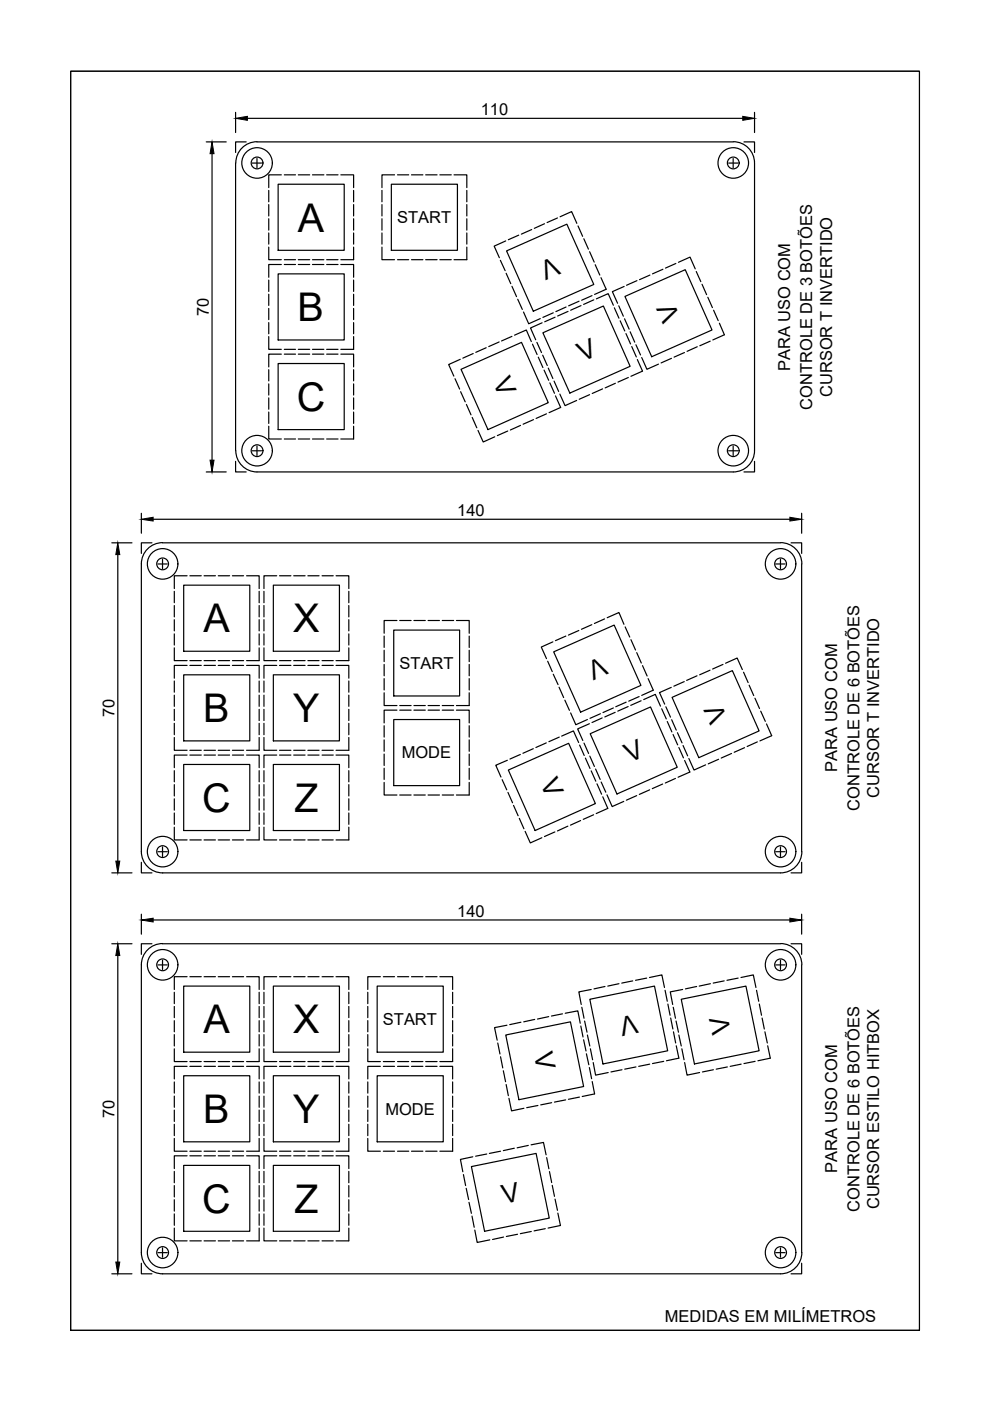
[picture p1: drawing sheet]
<svg xmlns="http://www.w3.org/2000/svg" width="210mm" height="297mm" viewBox="0 0 210 297" stroke-linecap="round" stroke-linejoin="round" font-family="sans-serif">
<!-- layer: corte -->
<g fill="none" stroke="#000" stroke-width=".25">
<path d="M50 34.6v61M54.5 30.1h100.9M54.5 30a4.5 4.5 0 0 0-4.5 4.6M59 39.1h14v14h-14zM83 39.1h14v14h-14zM155.5 30a4.5 4.5 0 0 1 4.5 4.6v61a4.5 4.5 0 0 1-4.5 4.5h-101a4.5 4.5 0 0 1-4.5-4.5M59 58.1h14v14h-14zM107.4 53.2l12.8-5.7 5.7 12.8-12.8 5.7zM59 77.1h14v14h-14zM97.7 78.3l12.9-5.7 5.6 12.8-12.7 5.7zM115.1 70.6l12.8-5.7 5.7 12.8-12.8 5.6zM132.5 62.9l12.8-5.7 5.7 12.8-12.8 5.6z"/>
<path d="M34.5 115.1h131M34.5 115a4.5 4.5 0 0 0-4.5 4.6v61M165.5 115a4.5 4.5 0 0 1 4.5 4.6v61M38.9 124.1h14.1v14h-14.1zM58 124.1h14v14h-14zM83.5 133.6h14v14h-14zM117.4 138.2l12.8-5.7 5.7 12.8-12.8 5.7zM38.9 143.1h14.1v14h-14.1zM58 143.1h14v14h-14zM83.5 152.6h14v14h-14zM125.1 155.6l12.8-5.7 5.7 12.8-12.8 5.6zM142.5 147.9l12.8-5.7 5.7 12.8-12.8 5.6z"/>
<path d="M38.9 162.1h14.1v14h-14.1zM58 162.1h14v14h-14zM107.8 163.3l12.8-5.7 5.6 12.8-12.7 5.7zM30 180.6a4.5 4.5 0 0 0 4.5 4.5M170 180.6a4.5 4.5 0 0 1-4.5 4.5h-131M30 204.6v61a4.5 4.5 0 0 0 4.5 4.5M34.5 200.1h131M34.5 200.1a4.5 4.5 0 0 0-4.5 4.5M38.9 209.1h14.1v14h-14.1zM58 209.1h14v14h-14zM80 209.1h14v14h-14zM107.2 219.4l13.7-2.8 2.8 13.8-13.7 2.8z"/>
<path d="M125.1 211.9l13.7-2.8 2.8 13.7-13.8 2.8zM144.4 211.9l13.8-2.8 2.8 13.7-13.8 2.8zM165.5 200.1a4.5 4.5 0 0 1 4.5 4.5M170 204.6v61a4.5 4.5 0 0 1-4.5 4.5h-131M38.9 228.1h14.1v14h-14.1zM58 228.1h14v14h-14zM80 228.1h14v14h-14zM38.9 247.1h14.1v14h-14.1zM58 247.1h14v14h-14zM99.9 247.3l13.8-2.8 2.8 13.8-13.8 2.8z"/>
<circle cx="54.5" cy="34.6" r="3.2"/>
<circle cx="54.5" cy="34.6" r="1.25"/>
<circle cx="155.5" cy="34.6" r="3.2"/>
<circle cx="155.5" cy="34.6" r="1.25"/>
<circle cx="54.5" cy="95.6" r="3.2"/>
<circle cx="54.5" cy="95.6" r="1.25"/>
<circle cx="155.5" cy="95.6" r="3.2"/>
<circle cx="155.5" cy="95.6" r="1.25"/>
<circle cx="34.5" cy="119.6" r="3.2"/>
<circle cx="34.5" cy="119.6" r="1.25"/>
<circle cx="165.5" cy="119.6" r="3.2"/>
<circle cx="165.5" cy="119.6" r="1.25"/>
<circle cx="34.5" cy="180.6" r="3.2"/>
<circle cx="34.5" cy="180.6" r="1.25"/>
<circle cx="165.5" cy="180.6" r="3.2"/>
<circle cx="165.5" cy="180.6" r="1.25"/>
<circle cx="34.5" cy="204.6" r="3.2"/>
<circle cx="34.5" cy="204.6" r="1.25"/>
<circle cx="165.5" cy="204.6" r="3.2"/>
<circle cx="165.5" cy="204.6" r="1.25"/>
<circle cx="34.5" cy="265.6" r="3.2"/>
<circle cx="34.5" cy="265.6" r="1.25"/>
<circle cx="165.5" cy="265.6" r="3.2"/>
<circle cx="165.5" cy="265.6" r="1.25"/>
</g>
<!-- layer: keycaps -->
<g fill="none" stroke="#000" stroke-width=".25">
<path d="M52.2 30.1h-2.2v2.2M53.5 34.6h2M54.5 33.6v2M59.6 37.1h-2.6v2.7M60.3 37.1h2.4M63.2 37.1h2.5M66.3 37.1h2.4M69.3 37.1h2.4M72.3 37.1h2.7v2.7M83.7 37.1h-2.7v2.7M84.3 37.1h2.4M87.2 37.1h2.5"/>
<path d="M90.3 37.1h2.4M93.3 37.1h2.4M96.3 37.1h2.7v2.7M154.5 34.6h2M155.4 33.6v2M157.7 30.1h2.3v2.2M57 52.4v2.7h2.6M57 40.4v2.4M57 43.4v2.4M57 46.4v2.4M57 49.4v2.4M57 59.4v2.4"/>
<path d="M59.6 56.1h-2.6v2.7M60.3 56.1h2.4M60.3 55.1h2.4M63.2 56.1h2.5M63.2 55.1h2.5M66.3 56.1h2.4M66.3 55.1h2.4M69.3 56.1h2.4M69.3 55.1h2.4M72.3 56.1h2.7v2.7M75 40.4v2.4M75 43.4v2.4"/>
<path d="M75 46.4v2.4M75 49.4v2.4M75 52.4v2.7h-2.7M75 59.4v2.4M81 52.4v2.7h2.7M81 40.4v2.4M81 43.4v2.4M81 46.4v2.4M81 49.4v2.4M84.3 55.1h2.4M87.2 55.1h2.5M90.3 55.1h2.4"/>
<path d="M93.3 55.1h2.4M99 52.4v2.7h-2.7M99 40.4v2.4M99 43.4v2.4M99 46.4v2.4M99 49.4v2.4M106.1 55.2l1 2.2M107.2 51.1l-2.4 1.1 1.1 2.4M107.3 57.9l1 2.2M110 49.9l-2.2 .9M112.7 48.7l-2.2 .9M115.4 47.4l-2.1 1"/>
<path d="M118.2 46.2l-2.2 1M118.7 46l2.5-1.1 1.1 2.5M122.6 47.9l.9 2.2M123.8 50.6l1 2.2M125 53.4l1 2.2M126.2 56.1l1 2.2M127.4 58.9l1.1 2.4-2.4 1.1M135 59.5l-2.2 1M137.8 58.3l-2.2 1M140.5 57.1l-2.2 1M143.3 55.9l-2.2 .9M143.8 55.6l2.5-1.1 1.1 2.5"/>
<path d="M147.6 57.6l1 2.1M57 71.4v2.7h2.6M57 62.4v2.4M57 65.4v2.4M57 68.4v2.4M57 78.4v2.4M59.6 75.1h-2.6v2.7M60.3 74.1h2.4M60.3 75.1h2.4M63.2 74.1h2.5M63.2 75.1h2.5M66.3 74.1h2.4"/>
<path d="M66.3 75.1h2.4M69.3 74.1h2.4M69.3 75.1h2.4M72.3 75.1h2.7v2.7M75 71.4v2.7h-2.7M75 62.4v2.4M75 65.4v2.4M75 68.4v2.4M75 78.4v2.4M97.6 76.2l-2.5 1.1 1.1 2.4M100.3 75l-2.2 .9M103.1 73.7l-2.2 1"/>
<path d="M105.8 72.5l-2.2 1M108.5 60.7l1 2.2M108.5 71.3l-2.2 1M109.1 71.1l2.5-1.1 1 2.4M109.8 63.4l.9 2.2M111 66.2l1.1 2.5 2.5-1.2M112.9 73l1 2.2M113.8 72.6l1 2.1M114.1 75.7l1 2.2M114.9 68.4l-2.4 1.1 1.1 2.5M115.1 75.3l.9 2.2M115.4 78.5l.9 2.1"/>
<path d="M116.2 78l1 2.2M117.3 66.3l-2.2 1M117.7 67.3l-2.2 .9M120 65.1l-2.1 1M120.4 66l-2.2 1M122.8 63.9l-2.2 .9M123.2 64.8l-2.2 1M125.5 62.7l-2.2 1M125.9 63.6l-2.2 .9M126.4 63.4l2.5-1.1 1.1 2.4M130.3 65.3l.9 2.2M131.2 64.8l1 2.2"/>
<path d="M131.5 68l1 2.2M132.3 60.7l-2.5 1.1 1.1 2.5M132.4 67.6l1 2.2M132.7 70.7l1 2.2M133.6 70.3l1 2.2M133.9 73.5l1 2.2M134.8 73.1l1 2.2M135.1 76.2l1.1 2.5-2.4 1.1M136.1 75.8l1.1 2.5 2.4-1.1M142.4 76l-2.2 .9M145.1 74.7l-2.2 1M147.8 73.5l-2.1 1"/>
<path d="M148.8 60.3l1 2.2M150.1 63l.9 2.2M150.6 72.3l-2.2 1M151.3 65.8l1 2.2M152.5 68.5l1.1 2.5-2.5 1.1M50 97.8v2.3h2.2M53.5 95.6h2M54.5 94.6v2M57 90.4v2.7h2.6M57 81.4v2.4M57 84.4v2.4M57 87.4v2.4"/>
<path d="M60.3 93.1h2.4M63.2 93.1h2.5M66.3 93.1h2.4M69.3 93.1h2.4M75 81.4v2.4M75 84.4v2.4M75 87.4v2.4M75 90.4v2.7h-2.7M96.5 80.3l1 2.2M97.7 83l.9 2.2M98.9 85.8l1 2.2M100.1 88.5l1 2.2"/>
<path d="M101.3 91.3l1.1 2.4 2.5-1.1M107.7 91.4l-2.2 1M110.4 90.2l-2.2 1M113.1 89l-2.2 .9M115.9 87.7l-2.2 1M116.6 81.2l1 2.2M117.5 80.8l.9 2.2M117.8 83.9l1.1 2.5-2.5 1.1M118.7 83.6l1.1 2.4 2.5-1.1M125 83.7l-2.2 1M127.8 82.5l-2.2 .9M130.5 81.3l-2.2 .9"/>
<path d="M133.2 80l-2.2 1M154.5 95.6h2M155.4 94.6v2M160 97.8v2.3h-2.3M32.2 115.1h-2.2v2.2M33.5 119.6h2M34.5 118.6v2M164.5 119.6h2M165.5 118.6v2M167.7 115.1h2.3v2.2M37 137.4v2.7h2.7M37 125.4v2.4"/>
<path d="M37 128.4v2.4M37 131.4v2.4M37 134.4v2.4M39.7 122.1h-2.7v2.7M40.3 122.1h2.4M43.3 122.1h2.4M46.3 122.1h2.4M49.3 122.1h2.3M52.3 122.1h2.6v2.7M54.9 125.4v2.4M54.9 128.4v2.4M54.9 131.4v2.4"/>
<path d="M54.9 134.4v2.4M54.9 137.4v2.7h-2.6M56 137.4v2.7h2.7M56 125.4v2.4M56 128.4v2.4M56 131.4v2.4M56 134.4v2.4M58.7 122.1h-2.7v2.7M59.3 122.1h2.4M62.3 122.1h2.4M65.3 122.1h2.3M68.3 122.1h2.4"/>
<path d="M71.2 122.1h2.8v2.7M74 137.4v2.7h-2.8M74 125.4v2.4M74 128.4v2.4M74 131.4v2.4M74 134.4v2.4M81.4 134.9v2.4M81.4 137.9v2.4M84.2 131.6h-2.8v2.7M84.8 131.6h2.4M87.8 131.6h2.4M90.8 131.6h2.4"/>
<path d="M93.8 131.6h2.4M96.8 131.6h2.7v2.7M99.5 134.9v2.4M99.5 137.9v2.4M117.2 136.1l-2.4 1.1 1.1 2.4M120 134.9l-2.2 .9M122.7 133.7l-2.2 .9M125.5 132.4l-2.2 1M128.2 131.2l-2.2 1M128.7 131l2.5-1.1 1.1 2.5M132.5 132.9l1 2.2M133.8 135.6l.9 2.2"/>
<path d="M135 138.4l1 2.2M37 156.4v2.7h2.7M37 144.4v2.4M37 147.4v2.4M37 150.4v2.4M37 153.4v2.4M39.7 141.1h-2.7v2.7M40.3 159.1h2.4M40.3 141.1h2.4M40.3 140.1h2.4M43.3 159.1h2.4M43.3 141.1h2.4"/>
<path d="M43.3 140.1h2.4M46.3 159.1h2.4M46.3 141.1h2.4M46.3 140.1h2.4M49.3 159.1h2.3M49.3 141.1h2.3M49.3 140.1h2.3M52.3 141.1h2.6v2.7M54.9 156.4v2.7h-2.6M54.9 144.4v2.4M54.9 147.4v2.4M54.9 150.4v2.4"/>
<path d="M54.9 153.4v2.4M56 156.4v2.7h2.7M56 144.4v2.4M56 147.4v2.4M56 150.4v2.4M56 153.4v2.4M58.7 141.1h-2.7v2.7M59.3 159.1h2.4M59.3 141.1h2.4M59.3 140.1h2.4M62.3 159.1h2.4M62.3 141.1h2.4"/>
<path d="M62.3 140.1h2.4M65.3 159.1h2.3M65.3 141.1h2.3M65.3 140.1h2.3M68.3 159.1h2.4M68.3 141.1h2.4M68.3 140.1h2.4M71.2 141.1h2.8v2.7M74 156.4v2.7h-2.8M74 144.4v2.4M74 147.4v2.4M74 150.4v2.4"/>
<path d="M74 153.4v2.4M81.4 146.9v2.7h2.8M81.4 140.9v2.4M81.4 143.9v2.4M81.4 153.9v2.4M81.4 156.9v2.4M81.4 159.9v2.4M84.2 150.6h-2.8v2.7M84.8 149.6h2.4M84.8 150.6h2.4M87.8 149.6h2.4M87.8 150.6h2.4"/>
<path d="M90.8 149.6h2.4M90.8 150.6h2.4M93.8 149.6h2.4M93.8 150.6h2.4M96.8 150.6h2.7v2.7M99.5 146.9v2.7h-2.7M99.5 140.9v2.4M99.5 143.9v2.4M99.5 153.9v2.4M99.5 156.9v2.4M99.5 159.9v2.4M110.3 160l-2.2 .9"/>
<path d="M113.1 158.7l-2.2 1M115.8 157.5l-2.2 1M116.1 140.2l1 2.2M117.3 142.9l1 2.2M118.5 145.7l1 2.2M118.6 156.3l-2.2 1M119.1 156.1l2.5-1.1 1.1 2.4M119.8 148.4l.9 2.2M121 151.2l1.1 2.5 2.4-1.1M122.9 158l1 2.2M123.8 157.6l1 2.2M125 153.4l-2.5 1.1 1.1 2.5"/>
<path d="M127.3 151.3l-2.2 1M127.7 152.2l-2.2 1M130 150.1l-2.2 1M130.4 151l-2.2 1M132.8 148.9l-2.2 .9M133.2 149.8l-2.2 1M135.5 147.7l-2.2 1M135.9 148.6l-2.2 .9M136.2 141.1l1 2.2M136.5 148.3l2.4-1.1 1.1 2.5M137.4 143.9l1.1 2.4-2.4 1.1M140.3 150.3l1 2.1"/>
<path d="M141.2 149.8l1 2.2M141.5 153l1 2.2M142.3 145.7l-2.5 1.1 1.1 2.5M142.4 152.6l1 2.2M142.7 155.7l1 2.2M143.6 155.3l1 2.2M143.9 158.5l1 2.2M144.8 158.1l1 2.2M145.1 144.5l-2.2 1M147.8 143.3l-2.2 1M150.5 142.1l-2.2 1M153.3 140.9l-2.2 .9"/>
<path d="M153.8 140.6l2.5-1.1 1.1 2.5M155.1 159.8l-2.2 .9M157.6 142.5l1 2.2M157.9 158.5l-2.2 1M158.8 145.3l1 2.2M160.1 148l.9 2.2M160.6 157.3l-2.2 1M161.3 150.8l1 2.1M162.5 153.5l1.1 2.5-2.5 1.1M34.5 179.6v2M37 175.4v2.7h2.7M37 163.4v2.4"/>
<path d="M37 166.4v2.4M37 169.4v2.4M37 172.4v2.4M39.7 160.1h-2.7v2.7M40.3 178.1h2.4M40.3 160.1h2.4M43.3 178.1h2.4M43.3 160.1h2.4M46.3 178.1h2.4M46.3 160.1h2.4M49.3 178.1h2.3M49.3 160.1h2.3"/>
<path d="M52.3 160.1h2.6v2.7M54.9 163.4v2.4M54.9 166.4v2.4M54.9 169.4v2.4M54.9 172.4v2.4M54.9 175.4v2.7h-2.6M56 175.4v2.7h2.7M56 163.4v2.4M56 166.4v2.4M56 169.4v2.4M56 172.4v2.4M58.7 160.1h-2.7v2.7"/>
<path d="M59.3 178.1h2.4M59.3 160.1h2.4M62.3 178.1h2.4M62.3 160.1h2.4M65.3 178.1h2.3M65.3 160.1h2.3M68.3 178.1h2.4M68.3 160.1h2.4M71.2 160.1h2.8v2.7M74 175.4v2.7h-2.8M74 163.4v2.4M74 166.4v2.4"/>
<path d="M74 169.4v2.4M74 172.4v2.4M81.4 165.9v2.7h2.8M81.4 162.9v2.4M84.8 168.6h2.4M87.8 168.6h2.4M90.8 168.6h2.4M93.8 168.6h2.4M99.5 162.9v2.4M99.5 165.9v2.7h-2.7M106.5 165.3l.9 2.2M107.6 161.2l-2.5 1 1.1 2.5"/>
<path d="M107.7 168l1 2.2M108.9 170.8l1 2.2M110.1 173.5l1 2.2M111.3 176.3l1.1 2.4 2.5-1.1M117.6 176.4l-2.2 1M120.4 175.2l-2.2 1M123.1 174l-2.2 .9M124.1 160.7l1 2.2M125.1 160.3l.9 2.2M125.3 163.4l1 2.2M125.9 172.7l-2.2 1M126.3 163.1l1 2.2"/>
<path d="M126.6 166.2l1 2.2M127.5 165.8l.9 2.2M127.8 168.9l1.1 2.5-2.5 1.1M128.7 168.5l1.1 2.5 2.4-1.1M135 168.7l-2.2 1M137.8 167.5l-2.2 .9M140.5 166.2l-2.2 1M143.2 165l-2.1 1M145.2 161.2l1.1 2.5-2.5 1.1M146 160.8l1.2 2.5 2.4-1.1M152.4 161l-2.2 1M165.5 179.6v2"/>
<path d="M30 182.8v2.3h2.2M33.5 180.6h2M164.5 180.6h2M170 182.8v2.3h-2.3M32.2 200.1h-2.2v2.2M33.5 204.6h2M34.5 203.6v2M37 210.4v2.4M37 213.4v2.4M37 216.4v2.4M37 219.4v2.4M39.7 207.1h-2.7v2.7"/>
<path d="M40.3 207.1h2.4M43.3 207.1h2.4M46.3 207.1h2.4M49.3 207.1h2.3M52.3 207.1h2.6v2.7M54.9 210.4v2.4M54.9 213.4v2.4M54.9 216.4v2.4M54.9 219.4v2.4M56 210.4v2.4M56 213.4v2.4M56 216.4v2.4"/>
<path d="M56 219.4v2.4M58.7 207.1h-2.7v2.7M59.3 207.1h2.4M62.3 207.1h2.4M65.3 207.1h2.3M68.3 207.1h2.4M71.2 207.1h2.8v2.7M74 210.4v2.4M74 213.4v2.4M74 216.4v2.4M74 219.4v2.4M78 210.4v2.4"/>
<path d="M78 213.4v2.4M78 216.4v2.4M78 219.4v2.4M80.6 207.1h-2.6v2.7M81.3 207.1h2.4M84.3 207.1h2.4M87.2 207.1h2.5M90.3 207.1h2.4M93.3 207.1h2.7v2.7M96 210.4v2.4M96 213.4v2.4M96 216.4v2.4"/>
<path d="M96 219.4v2.4M107.5 217.4l-2.6 .5 .5 2.6M110.4 216.7l-2.3 .5M113.4 216.1l-2.4 .5M116.3 215.5l-2.3 .6M119.3 215l-2.4 .4M119.8 214.8l2.7-.5 .5 2.6M123.1 217.5l.5 2.4M123.4 213.6l.4 2.3M124 216.5l.5 2.3M124.5 219.4l.6 2.4M125.3 209.8l-2.6 .5 .5 2.7"/>
<path d="M128.3 209.2l-2.4 .5M131.2 208.6l-2.3 .5M134.2 208l-2.4 .4M137.1 207.4l-2.4 .4M137.7 207.2l2.6-.5 .6 2.7M141 210l.5 2.3M141.6 212.9l.5 2.4M142.2 215.8l.5 2.4M142.7 213.6l.5 2.3M142.8 218.8l.5 2.3M143.3 216.5l.5 2.3M143.9 219.4l.5 2.4"/>
<path d="M144.7 209.8l-2.6 .5 .5 2.7M147.7 209.2l-2.4 .5M150.6 208.6l-2.3 .5M153.5 208l-2.3 .4M156.5 207.4l-2.4 .4M157.1 207.2l2.6-.5 .6 2.7M160.4 210l.5 2.3M161 212.9l.5 2.4M161.6 215.8l.5 2.4M162.2 218.8l.5 2.3M164.5 204.6h2M165.5 203.6v2"/>
<path d="M167.7 200.1h2.3v2.2M37 222.4v2.7h2.7M37 229.4v2.4M37 232.4v2.4M37 235.4v2.4M37 238.4v2.4M39.7 226.1h-2.7v2.7M40.3 225.1h2.4M40.3 226.1h2.4M43.3 225.1h2.4M43.3 226.1h2.4M46.3 225.1h2.4"/>
<path d="M46.3 226.1h2.4M49.3 225.1h2.3M49.3 226.1h2.3M52.3 226.1h2.6v2.7M54.9 222.4v2.7h-2.6M54.9 229.4v2.4M54.9 232.4v2.4M54.9 235.4v2.4M54.9 238.4v2.4M56 222.4v2.7h2.7M56 229.4v2.4M56 232.4v2.4"/>
<path d="M56 235.4v2.4M56 238.4v2.4M58.7 226.1h-2.7v2.7M59.3 225.1h2.4M59.3 226.1h2.4M62.3 225.1h2.4M62.3 226.1h2.4M65.3 225.1h2.3M65.3 226.1h2.3M68.3 225.1h2.4M68.3 226.1h2.4M71.2 226.1h2.8v2.7"/>
<path d="M74 222.4v2.7h-2.8M74 229.4v2.4M74 232.4v2.4M74 235.4v2.4M74 238.4v2.4M78 222.4v2.7h2.6M78 229.4v2.4M78 232.4v2.4M78 235.4v2.4M78 238.4v2.4M80.6 226.1h-2.6v2.7M81.3 225.1h2.4"/>
<path d="M81.3 226.1h2.4M84.3 225.1h2.4M84.3 226.1h2.4M87.2 225.1h2.5M87.2 226.1h2.5M90.3 225.1h2.4M90.3 226.1h2.4M93.3 226.1h2.7v2.7M96 222.4v2.7h-2.7M96 229.4v2.4M96 232.4v2.4M96 235.4v2.4"/>
<path d="M96 238.4v2.4M105.5 221.1l.5 2.4M106.1 224.1l.5 2.3M106.7 227l.5 2.3M107.3 229.9l.5 2.4M107.9 232.9l.6 2.6 2.6-.5M114 234.4l-2.3 .5M117 233.8l-2.4 .5M119.9 233.2l-2.3 .5M122.9 232.6l-2.4 .5M123.7 220.5l.5 2.3M124.3 223.4l.5 2.3"/>
<path d="M125 226.3l.4 2.4M125.2 222.4l.4 2.3M125.6 229.3l.5 2.6-2.7 .6M125.8 225.3l.5 2.7 2.6-.6M131.9 226.8l-2.4 .5M134.8 226.2l-2.3 .5M137.8 225.6l-2.4 .5M140.7 225l-2.4 .5M143.4 221.7l.5 2.7-2.6 .5M144.6 222.4l.4 2.3M145.2 225.3l.5 2.7 2.6-.6M151.3 226.8l-2.4 .5"/>
<path d="M154.2 226.2l-2.4 .5M157.1 225.6l-2.3 .5M160.1 225l-2.4 .5M162.8 221.7l.5 2.7-2.6 .5M37 241.4v2.7h2.7M37 248.4v2.4M37 251.4v2.4M37 254.4v2.4M37 257.4v2.4M39.7 245.1h-2.7v2.7M40.3 244.1h2.4M40.3 245.1h2.4"/>
<path d="M43.3 244.1h2.4M43.3 245.1h2.4M46.3 244.1h2.4M46.3 245.1h2.4M49.3 244.1h2.3M49.3 245.1h2.3M52.3 245.1h2.6v2.7M54.9 241.4v2.7h-2.6M54.9 248.4v2.4M54.9 251.4v2.4M54.9 254.4v2.4M54.9 257.4v2.4"/>
<path d="M56 241.4v2.7h2.7M56 248.4v2.4M56 251.4v2.4M56 254.4v2.4M56 257.4v2.4M58.7 245.1h-2.7v2.7M59.3 244.1h2.4M59.3 245.1h2.4M62.3 244.1h2.4M62.3 245.1h2.4M65.3 244.1h2.3M65.3 245.1h2.3"/>
<path d="M68.3 244.1h2.4M68.3 245.1h2.4M71.2 245.1h2.8v2.7M74 241.4v2.7h-2.8M74 248.4v2.4M74 251.4v2.4M74 254.4v2.4M74 257.4v2.4M78 241.4v2.7h2.6M81.3 244.1h2.4M84.3 244.1h2.4M87.2 244.1h2.5"/>
<path d="M90.3 244.1h2.4M96 241.4v2.7h-2.7M98.3 249l.4 2.4M98.8 252l.6 2.3M99.4 254.9l.5 2.3M100.1 257.8l.4 2.4M100.2 245.3l-2.6 .5 .5 2.6M103.2 244.7l-2.4 .4M106.1 244.1l-2.3 .4M109.1 243.4l-2.4 .6M112 242.9l-2.4 .5M112.6 242.7l2.6-.5 .6 2.6"/>
<path d="M115.9 245.4l.5 2.4M116.5 248.4l.5 2.3M117.1 251.3l.5 2.3M117.7 254.2l.5 2.4M118.3 257.2l.5 2.6-2.6 .6M30 267.8v2.3h2.2M33.5 265.6h2M34.5 264.6v2M37 260.4v2.7h2.7M40.3 263.1h2.4M43.3 263.1h2.4M46.3 263.1h2.4"/>
<path d="M49.3 263.1h2.3M54.9 260.4v2.7h-2.6M56 260.4v2.7h2.7M59.3 263.1h2.4M62.3 263.1h2.4M65.3 263.1h2.3M68.3 263.1h2.4M74 260.4v2.7h-2.8M100.7 260.8l.5 2.6 2.6-.5M106.8 262.3l-2.4 .5M109.7 261.7l-2.3 .5M112.6 261.1l-2.3 .5"/>
<path d="M115.6 260.5l-2.4 .5M164.5 265.6h2M165.5 264.6v2M170 267.8v2.3h-2.3"/>
</g>
<!-- layer: 0 -->
<g fill="none" stroke="#000" stroke-width=".25">
<path d="M15 15.1h179.9v267h-179.9zM43.7 30.1h4.3M45 32.6v65M50 23.8v4.3M52.5 25.1h105M160 23.8v4.3M23.7 115.1h4.3M25 117.6v65M30 108.8v4.3M32.5 110.1h135M43.7 100.1h4.3M170 108.8v4.3"/>
<path d="M23.7 185.1h4.3M30 193.8v4.3M32.5 195.1h135M170 193.8v4.3M23.7 200.1h4.3M25 202.6v65M23.7 270.1h4.3"/>
</g>
<path d="M45 30.1l.4 2.5h-.9zM50 25.1l2.5-.4v.8zM157.5 24.7l2.5 .4-2.5 .4zM44.5 97.6h.9l-.4 2.5zM25 115.1l.4 2.5h-.8zM30 110.1l2.5-.4v.8zM167.5 109.7l2.5 .4-2.5 .4zM24.6 182.6h.8l-.4 2.5zM30 195.1l2.5-.4v.8zM167.5 194.7l2.5 .4-2.5 .4zM25 200.1l.4 2.5h-.8zM24.6 267.6h.8l-.4 2.5z" fill="#000" stroke="#000" stroke-width=".21"/>
<path d="M15 15.1h179.9v267h-179.9z" fill="none" stroke="#000" stroke-width=".21"/>
<g font-size="8.4">
<text x="63.2" y="49.1">A</text>
<text x="63.1" y="68.1">B</text>
<text x="62.9" y="87.1">C</text>
<text x="43.2" y="134.1">A</text>
<text x="62.2" y="134.1">X</text>
<text x="43.1" y="153.1">B</text>
<text x="62.2" y="153.1">Y</text>
<text x="42.9" y="172.1">C</text>
<text x="62.4" y="172.1">Z</text>
<text x="43.2" y="219.1">A</text>
<text x="62.2" y="219.1">X</text>
<text x="43.1" y="238.1">B</text>
<text x="62.2" y="238.1">Y</text>
<text x="42.9" y="257.1">C</text>
<text x="62.4" y="257.1">Z</text>
</g>
<g font-size="5.6">
<text x="117.5" y="54.2" transform="rotate(157 117.5 54.2)">V</text>
<text x="144.3" y="67.3" transform="rotate(-114 144.3 67.3)">V</text>
<text x="123.5" y="76.7" transform="rotate(-24 123.5 76.7)">V</text>
<text x="104.4" y="81" transform="rotate(66 104.4 81)">V</text>
<text x="127.5" y="139.2" transform="rotate(156 127.5 139.2)">V</text>
<text x="154.3" y="152.3" transform="rotate(-114 154.3 152.3)">V</text>
<text x="133.5" y="161.7" transform="rotate(-24 133.5 161.7)">V</text>
<text x="114.4" y="166" transform="rotate(66 114.4 166)">V</text>
<text x="134.7" y="215" transform="rotate(168 134.7 215)">V</text>
<text x="155" y="218.8" transform="rotate(-102 155 218.8)">V</text>
<text x="113.2" y="223.5" transform="rotate(78 113.2 223.5)">V</text>
<text x="106.8" y="255.2" transform="rotate(-12 106.8 255.2)">V</text>
</g>
<g font-size="3.5">
<text x="101.9" y="24.4">110</text>
<text x="84.2" y="47.3">START</text>
<text x="44.3" y="67" transform="rotate(-90 44.3 67)">70</text>
<text x="167.5" y="78.7" transform="rotate(-90 167.5 78.7)">PARA USO COM</text>
<text x="172.2" y="86.9" transform="rotate(-90 172.2 86.9)">CONTROLE DE 3 BOTÕES</text>
<text x="176.4" y="84.2" transform="rotate(-90 176.4 84.2)">CURSOR T INVERTIDO</text>
<text x="96.9" y="109.4">140</text>
<text x="84.7" y="141.8">START</text>
<text x="24.3" y="152" transform="rotate(-90 24.3 152)">70</text>
<text x="85.2" y="160.8">MODE</text>
<text x="177.5" y="163.6" transform="rotate(-90 177.5 163.6)">PARA USO COM</text>
<text x="182.2" y="171.9" transform="rotate(-90 182.2 171.9)">CONTROLE DE 6 BOTÕES</text>
<text x="186.4" y="169.2" transform="rotate(-90 186.4 169.2)">CURSOR T INVERTIDO</text>
<text x="96.9" y="194.4">140</text>
<text x="81.2" y="217.3">START</text>
<text x="24.3" y="237" transform="rotate(-90 24.3 237)">70</text>
<text x="81.7" y="236.3">MODE</text>
<text x="177.5" y="248.7" transform="rotate(-90 177.5 248.7)">PARA USO COM</text>
<text x="182.2" y="256.9" transform="rotate(-90 182.2 256.9)">CONTROLE DE 6 BOTÕES</text>
<text x="186.4" y="256.4" transform="rotate(-90 186.4 256.4)">CURSOR ESTILO HITBOX</text>
<text x="141" y="280.2">MEDIDAS EM MILÍMETROS</text>
</g>
</svg>
